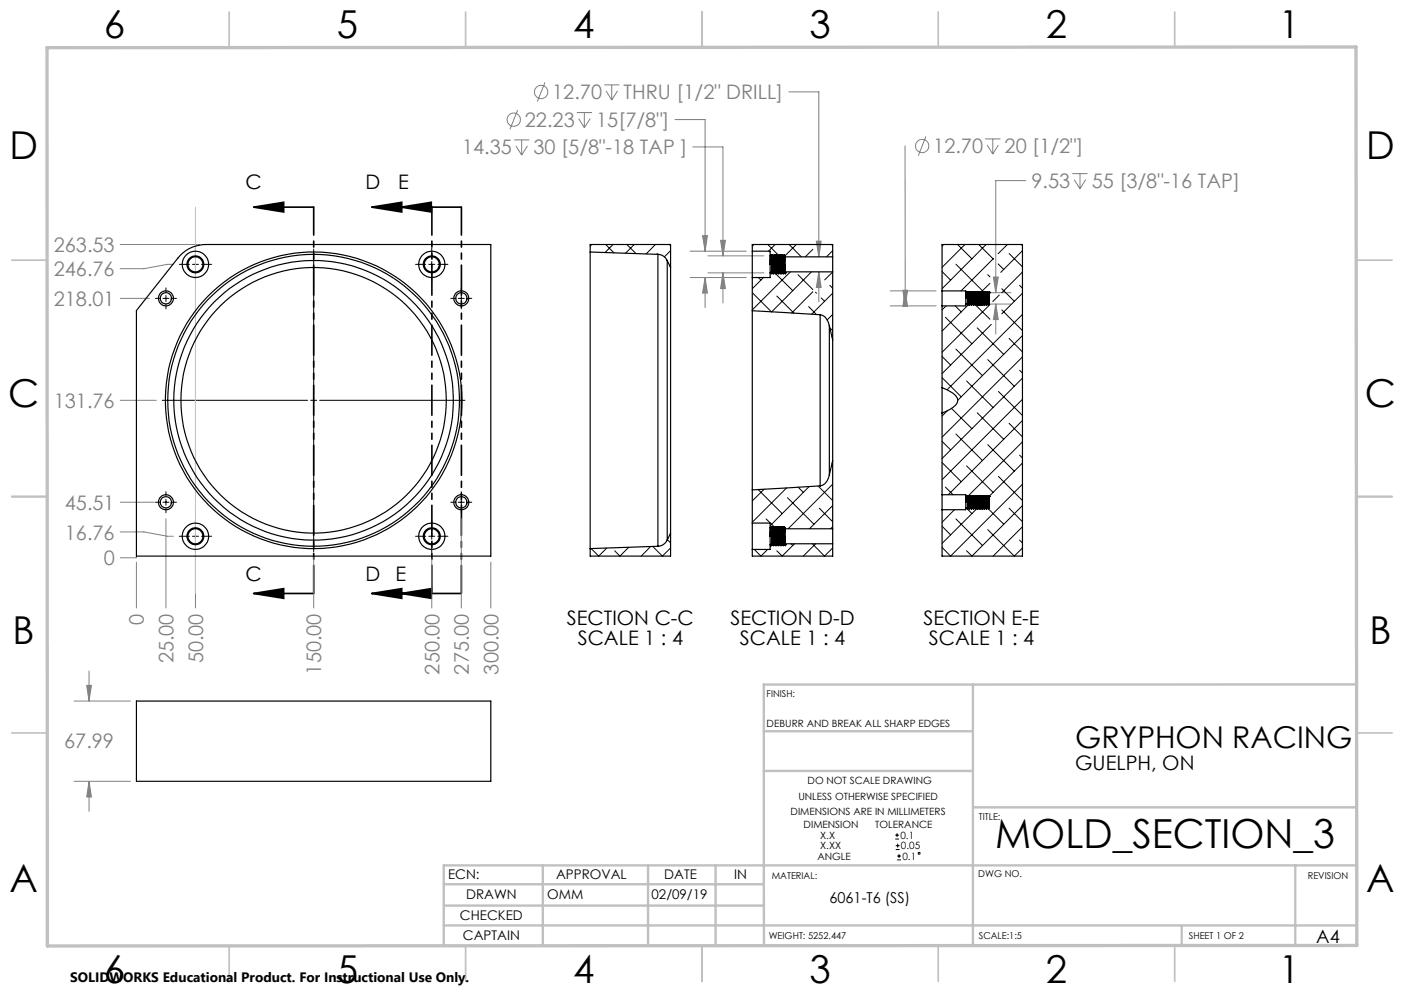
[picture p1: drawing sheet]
<svg xmlns="http://www.w3.org/2000/svg" width="297mm" height="210mm" viewBox="0 0 297 210" stroke-linecap="round" stroke-linejoin="round" font-family="sans-serif">
<g fill="none" stroke="#808080" stroke-width=".21">
<path d="M115.3 17.4l-1.6 4.1M127.8 17.9h3.2M128.2 19.2l1.2 2M129.4 17.9v3.3M130.6 19.2l-1.2 2M166.9 19.4h6.3v34.9M108.8 29.6h3.2M109.1 30.9l1.2 1.9M109.5 23.3l-1.6 4M110.3 29.6v3.2M111.6 30.9l-1.3 1.9M122 23.8h3.2"/>
<path d="M122.4 25.1l1.2 1.9M123.6 23.8v3.2M124.8 25.1l-1.2 1.9M142.8 25.3h6.4v27.8M146.6 31.1h6.3v23M191.5 30.9v32.2M195.9 28.8l-1.6 4.1M208.4 29.4h3.2M208.8 30.6l1.2 2M210 29.4v3.2M211.2 30.6l-1.2 2M217 38.2h-6.4v23.7"/>
<path d="M226.8 36.7h3.2M227.2 38l1.3 1.9M228.5 36.7v3.2M229.7 38l-1.2 1.9M25.4 51.7h16.9M36.7 55.9h-1.3l-5 .9h-5M146 53.1h11.9M146 58.7h11.9M148.6 49.8h1l-.4 3.3zM149.2 58.7l.4 3.3h-1zM149.2 58.7v6.3M149.8 54.1h11.8"/>
<path d="M149.8 57.7h11.8M152.4 50.8h1.1l-.6 3.3zM152.9 57.7l.6 3.3h-1.1zM152.9 57.7v6.4M172.7 51h1l-.5 3.3zM173.2 57.5l.5 3.3h-1zM173.2 57.5v6.3M210.1 58.6h1.1l-.6 3.3zM25.4 63.1h6.2M188.3 61.5h9.7M188.3 64.7h9.7M191 61.4h1l-.5 3.3z"/>
<path d="M191.5 61.5l.5 3.3h-1zM191.5 61.5v3.2M205.6 61.9h8.2M205.6 64.3h8.2M210.6 64.3l.6 3.3h-1.1zM210.6 64.3v6.4M25.4 84.7h7.7M25.4 112.5h5l5 .9h1.3M25.4 106.2h7.2M28.9 117.6v.4h-3.5M28.9 118.9v9.7M35.1 109.7v18.9"/>
<path d="M41.3 118.1v10.5M66.4 117.9v10.7M91.3 118.1v10.5M97.6 109.7v18.9M103.8 118.9v9.7M15.7 148.3h11.9M18.3 144.9h1l-.5 3.4zM18.8 141.9v6.4M15.7 165.2h11.9M18.8 165.2l.5 3.3h-1zM18.8 165.2v6.4"/>
<circle cx="114.5" cy="19.5" r="1.42"/>
<circle cx="108.7" cy="25.3" r="1.42"/>
<circle cx="195.1" cy="30.9" r="1.41"/>
</g>
<g fill="none" stroke="#000" stroke-width=".21">
<path d="M37.9 55.9h2.2M40.7 55.9h1.3M41.3 52.5v2.1M41.3 55.3v1.2M41.3 57.2v2.1M42.6 55.9h2.2M66.4 52.7v30.7M87.9 55.9h2.2M90.7 55.9h1.3M91.3 52.5v2.1M91.3 55.3v1.2M91.3 57.2v2.1"/>
<path d="M92.6 55.9h2.2M32.9 63.1h.9M34.5 63.1h1.2M35.1 60.9v.9M35.1 62.5v1.2M35.1 64.4v.9M36.4 63.1h.9M95.4 63.1h.9M96.9 63.1h1.3M97.6 60.9v.9M97.6 62.5v1.2M97.6 64.4v.9"/>
<path d="M98.8 63.1h1M34.3 84.7h30.8M65.7 84.7h1.3M66.4 84v1.3M66.4 85.9v30.8M67.6 84.7h30.8M32.9 106.2h.9M34.5 106.2h1.2M35.1 104v.9M35.1 105.6v1.2M35.1 107.5v.9M36.4 106.2h.9"/>
<path d="M37.9 113.4h2.2M40.7 113.4h1.3M41.3 110v2.1M41.3 112.8v1.2M41.3 114.7v2.1M42.6 113.4h2.2M87.9 113.4h2.2M90.7 113.4h1.3M91.3 110v2.1M91.3 112.8v1.2M91.3 114.7v2.1M92.6 113.4h2.2"/>
<path d="M95.4 106.2h.9M96.9 106.2h1.3M97.6 104v.9M97.6 105.6v1.2M97.6 107.5v.9M98.8 106.2h1M189.4 177.4h.8M189.4 176.6h.8M189.5 179.7h.8M189.5 178.8h.8M189.8 176.2v.8M189.9 178.4v.8"/>
<path d="M189.8 181.8h.8M189.8 181h.8M190.2 180.6v.9"/>
<circle cx="194.4" cy="180.4" r=".2"/>
</g>
<path d="M53.7 43.8h12.7M53.7 43.8l6.3-1v2zM78.6 43.8l6.4-1v2zM78.6 43.8h19M84.9 43.8l6.3-1v2zM53.7 125.5h12.7M53.7 125.5l6.3-1v2zM78.6 125.5l6.4-1v2zM78.6 125.5h19M84.9 125.5l6.3-1v2z" fill="none" stroke="#000" stroke-width=".35"/>
<path d="M66.4 43.8v81.7M91.4 43.8v81.7M97.6 43.8v81.7" fill="none" stroke="#000" stroke-width=".35" stroke-dasharray="6.3 1.3 1.3 1.3 1.3 1.3" stroke-dashoffset=".4"/>
<path d="M41.3 43.8v81.7" fill="none" stroke="#c0c0c0" stroke-width=".21"/>
<g fill="none" stroke="#c0c0c0" stroke-width=".35">
<path d="M48.5 2.5v7.5M98.5 2.5v7.5M148.5 2.5v7.5M198.5 2.5v7.5M248.5 2.5v7.5M2.5 55h7.5M287 55h7.5M2.5 105h7.5M287 105h7.5M2.5 155h7.5M287 155h7.5M48.5 200v7.5"/>
<path d="M98.5 200v7.5M148.5 200v7.5M198.5 200v7.5M248.5 200v7.5"/>
</g>
<g fill="none" stroke="#c0c0c0" stroke-width=".5">
<path d="M161.6 154.6h44.2M205.8 144.8v55.2M287 144.7l-125.4 .1v55.2M161.6 163h44.2M205.8 170.7h81.2M93.9 195.7h193.1M93.9 191.5h67.7M93.9 187h67.7M114.8 183v17M137.1 183v17M151.4 183v17M250 195.8v4.2"/>
<path d="M274 183v16.9M287 183h-193.1v17"/>
</g>
<path d="M9.9 10.1l276.9-.2 .2 190-277 .2z" fill="none" stroke="#c0c0c0" stroke-width=".7"/>
<g fill="#000">
<path d="M53.7 43.8l6.3-1v2zM53.7 125.5l6.3-1v2z"/>
<path d="M78.6 43.8l6.4-1v2zM78.6 125.5l6.4-1v2zM84.9 43.8l6.3-1v2zM84.9 125.5l6.3-1v2z"/>
</g>
<path d="M148.6 49.8h1l-.4 3.3zM149.2 58.7l.4 3.3h-1zM172.7 51h1l-.5 3.3zM173.2 57.5l.5 3.3h-1zM152.4 50.8h1.1l-.6 3.3zM152.9 57.7l.6 3.3h-1.1zM191.5 61.5l.5 3.3h-1zM191 61.4h1l-.5 3.3zM210.1 58.6h1.1l-.6 3.3zM210.6 64.3l.6 3.3h-1.1zM18.8 165.2l.5 3.3h-1zM18.3 144.9h1l-.5 3.4z" fill="#808080"/>
<g fill="none" stroke="#000" stroke-width=".25">
<path d="M38.1 54a7.5 7.5 0 0 1 5.4-2.3h60.3v65.9h-74.9v-51.9zM124.8 53.3v62.7M124.8 53.3v-1.6h17.1v4.9M124.8 53.3l14.4 .5M139.2 53.8a2.36 2.36 0 0 1 1.9 1.3M139.2 53.8v61.7M141.1 55.1v59.1M141.1 55.1l.8 1.5M141.9 56.6v56.1M159.1 53.1v5.6M159.1 53.1v-1.4h17v2.6M159.1 53.1h3.8v1"/>
<path d="M159.1 58.7v7M162.9 55.9v1.8M162.9 54.1v1.8M162.9 57.7h.3M162.9 54.1h.1M162.9 57.7v1h-3.8M163 54.1l-.1 1.8M163.1 53.9h.1M163.1 53.9l-.1 .2M163.1 53.9v2v-2M163.1 53.9l.2 .2M163.2 57.7l.1 .2"/>
<path d="M163.3 54.1l-.1 1.8h-.3M163.3 54.1h.1M163.3 54.1l-.1 3.6M163.4 53.9h.1M163.4 53.9l-.1 .2M163.4 57.7l-.1 .2M163.4 53.9l-.1 4M163.4 57.7h.1M163.5 53.9l.1 .2M163.5 53.9l-.2 3.9M163.5 57.7l.1 .2M163.6 54.1l-.2 3.6"/>
<path d="M163.6 54.1h.1M163.7 54.1l-.2 3.6M163.8 53.9h.1M163.8 53.9l-.1 .2M163.8 57.7l-.2 .2M163.8 53.9l-.2 4M163.8 57.7h.1M163.8 53.9l.2 .2M163.8 53.9l-.1 3.9M163.9 57.7l.1 .2M164 57.9h.1M164 54.1l-.2 3.6"/>
<path d="M164 54.1h.1M164 54.1l-.1 3.6M164.1 53.9l-.1 .2M164.1 53.9h.1M164.1 57.7l-.1 .2M164.1 53.9l-.1 4M164.1 57.7h.1M164.2 53.9l.1 .2M164.2 53.9l-.2 3.9M164.2 57.7l.1 .2M164.3 54.1l-.2 3.6M164.3 54.1h.1"/>
<path d="M164.4 54.1l-.2 3.6M164.5 53.9h.1M164.5 53.9l-.1 .2M164.5 57.7l-.2 .2M164.5 53.9l-.2 4M164.5 57.7h.1M164.5 53.9l.1 .2M164.5 53.9l-.1 3.9M164.6 57.7l.1 .2M164.6 54.1l-.1 3.6M164.6 54.1h.1M164.7 54.1l-.1 3.6"/>
<path d="M164.9 53.9h.1M164.9 53.9l-.2 .2M164.9 57.7l-.2 .2M164.9 53.9l-.2 4M164.9 57.7h.1M164.9 53.9l.1 .2M164.9 53.9l-.2 3.9M164.9 57.7l.1 .2M165 57.9h.1M165 54.1l-.1 3.6M165 54.1h.1M165.1 54.1l-.2 3.6"/>
<path d="M165.2 53.9h.1M165.2 53.9l-.1 .2M165.2 57.7l-.1 .2M165.2 53.9l-.2 4M165.2 57.7h.1M165.2 53.9l.1 .2M165.2 53.9l-.1 3.9M165.3 57.7l.1 .2M165.3 54.1l-.1 3.6M165.3 54.1h.2M165.5 54.1l-.2 3.6M165.6 53.9h.1"/>
<path d="M165.6 53.9l-.1 .2M165.6 57.7l-.2 .2M165.6 53.9l-.2 4M165.6 57.7h.1M165.6 53.9l.1 .2M165.6 53.9l-.1 3.9M165.6 57.7l.1 .2M165.7 54.1l-.1 3.6M165.7 54.1h.1M165.8 54.1l-.2 3.6M165.9 53.9h.1M165.9 53.9l-.1 .2"/>
<path d="M165.9 57.7l-.2 .2M165.9 53.9l-.2 4M165.9 57.7h.1M165.9 53.9l.2 .2M165.9 53.9l-.1 3.9M166 57.7l.1 .2M166.1 54.1l-.2 3.6M166.1 55.9l-.1 1.8M166.1 54.3v3.2M166.1 57.5v.2h.2l-.2 .2M166.1 54.3h10M166.1 54.1v.2"/>
<path d="M166.1 57.5h10M166.1 57.9h.1M166.1 57.7v.2M166.2 57.7l-.1 .2M176.1 54.3v3.2M176.1 57.5v14.4M36.3 63.1l-.1 .2M98.8 63.1l-.1 .2M159.1 65.7l14.4 .9M159.1 65.7v37.9M173.5 66.6h.2a2.63 2.63 0 0 1 1.7 2.3M173.5 66.6v36.2"/>
<path d="M175.4 68.9v31.6M175.4 68.9l.7 3M176.1 71.9v25.5M199.3 61.5v3.2M199.3 61.5v-9.8h17v65.9h-17v-9.8M199.3 61.5h5v.4M199.3 64.7v17.3M204.3 63.1v1.2M204.3 61.9v1.2M204.3 64.3h.3M204.3 61.9h.1M204.3 64.3v.4h-5"/>
<path d="M204.4 62l-.1 1.1M204.4 61.9h.1M204.5 61.7h.1M204.5 61.7l-.1 .2M204.5 61.7l-.1 1.4M204.6 61.7l.1 .2M204.6 64.3l.1 .2M204.6 61.7l-.1 1.4M204.7 61.9l-.1 1.2h-.3M204.7 61.9h.1M204.8 61.9l-.2 2.4M204.9 61.7h.1"/>
<path d="M204.9 61.7l-.1 .2M204.9 64.3l-.2 .2M204.9 61.7l-.2 2.8M204.9 64.3h.1M204.9 64.2v.1M205 61.7l.1 .2M205 61.7l-.2 2.7M205 64.3l.1 .2M205.1 61.9l-.2 2.3M205.1 61.9h.1M205.1 62l-.1 2.3M205.2 61.9v.1"/>
<path d="M205.3 64.3l-.2 .2M205.3 61.7l-.2 2.8M205.3 64.3h.1M205.3 64.2v.1M205.3 61.7h.1M205.3 61.7l-.1 .2M205.4 61.7l.1 .2M205.4 61.7l-.2 2.7M205.4 64.3l.1 .2M205.5 61.9l-.2 2.3M205.5 61.9h.1M205.6 62l-.2 2.3"/>
<path d="M205.6 61.9v.1M205.7 64.3l-.2 .2M205.7 61.7l-.2 2.8M205.7 64.3h.1M205.7 61.7h.1M205.7 61.7l-.1 .2M205.7 64.2v.1M205.7 61.7l.2 .2M205.7 61.7l-.1 2.7M205.8 64.3l.1 .2M205.9 61.9l-.2 2.3M205.9 61.9h.1"/>
<path d="M205.9 64.5h.1M206 62l-.2 2.3M206 61.9v.1M206.1 64.3l-.1 .2M206.1 64.3h.1M206.1 61.7h.1M206.1 61.7l-.1 .2M206.1 61.7l-.2 2.8M206.1 64.2v.1M206.2 61.7l.1 .2M206.2 64.3l.1 .2M206.2 61.7l-.2 2.7"/>
<path d="M206.3 61.9l-.2 2.3M206.3 61.9h.1M206.3 62l-.1 2.3M206.4 61.9l-.1 .1M206.5 61.7h.1M206.5 61.7l-.1 .2M206.5 64.3l-.2 .2M206.5 61.7l-.2 2.8M206.5 64.3h.1M206.5 64.2v.1M206.6 61.7l.1 .2M206.6 61.7l-.2 2.7"/>
<path d="M206.6 64.3l.1 .2M206.7 61.9l-.2 2.3M206.7 61.9h.1M206.7 62l-.1 2.3M206.8 61.9v.1M206.9 64.3l-.2 .2M206.9 61.7l-.2 2.8M206.9 64.3h.1M206.9 64.2v.1M206.9 61.7h.1M206.9 61.7l-.1 .2M206.9 61.7l.2 .2"/>
<path d="M206.9 61.7l-.1 2.7M207 64.3l.1 .2M207.1 61.9l-.2 2.3M207.1 61.9h.1M207.2 62l-.2 2.3M207.2 61.9v.1M207.3 64.3l-.2 .2M207.3 61.7l-.2 2.8M207.3 64.3h.1M207.3 61.7h.1M207.3 61.7l-.1 .2M207.3 64.2v.1"/>
<path d="M207.3 61.7l.2 .2M207.3 61.7l-.1 2.7M207.4 64.3l.1 .2M207.5 61.9l-.2 2.3M207.5 61.9h.1M207.5 64.5h.1M207.5 62l-.1 2.3M207.6 61.9l-.1 .1M207.6 64.3l-.1 .2M207.6 64.3h.2M207.7 61.7h.1M207.7 61.7l-.1 .2"/>
<path d="M207.7 61.7l-.2 2.8M207.7 64.2l-.1 .1M207.8 61.7l.1 .2M207.8 64.3l.1 .2M207.8 61.7l-.3 2.8M207.9 61.9l-.2 2.3M207.9 61.9h.1M207.9 62l-.1 2.3M208 61.9l-.1 .1M208.1 61.7h.1M208.1 61.7l-.1 .2M208.1 64.3l-.2 .2"/>
<path d="M208.1 61.7l-.2 2.8M208.1 64.3h.1M208.1 64.2v.1M208.1 61.7l.1 .2M208.1 61.7l-.1 2.7M208.2 64.3l.1 .2M208.2 61.9l-.1 2.3M208.2 61.9h.2M208.3 62l-.1 2.3M208.4 61.9v.1M208.5 64.3l-.2 .2M208.5 61.7l-.2 2.8"/>
<path d="M208.5 64.3h.1M208.5 64.2v.1M208.5 61.7h.1M208.5 61.7l-.1 .2M208.5 61.7l.2 .2M208.5 61.7l-.1 2.7M208.6 64.3l.1 .2M208.7 61.9l-.2 2.3M208.7 61.9h.1M208.7 62l-.1 2.3M208.7 61.9v.1M208.8 64.3l-.1 .2"/>
<path d="M208.8 64.3h.2M208.9 61.7h.1M208.9 61.7l-.2 .2M208.9 61.7l-.2 2.8M208.9 64.2l-.1 .1M208.9 61.7l.2 .2M209 64.3l.1 .2M209.1 61.9l-.2 2.3M209.1 61.9h.1M209.1 64.5h.1M209.1 62l-.1 2.3M209.2 61.9l-.1 .1"/>
<path d="M209.2 64.3l-.1 .2M209.3 61.7h.1M209.3 61.7l-.1 .2M209.3 61.7l-.2 2.8M209.3 64.1l-.1 .2M209.3 61.7l.1 .2h-.1l-.1 2.4M176.1 97.4v14.4M176.1 97.4l-.7 3.1M199.3 82a5.5 5.5 0 0 1 3.2 2.2 2.13 2.13 0 0 1-1.5 2.4l-1.7 .7M199.3 82v5.4M199.3 87.3v17.3M36.3 106.2l-.1 .2"/>
<path d="M98.8 106.2l-.1 .2M139.2 115.5l-14.4 .5M141.1 114.2a2.36 2.36 0 0 1-1.9 1.3M141.9 112.7v4.9h-17.1v-1.6M141.9 112.7l-.8 1.5M159.1 110.6v5.6M159.1 110.6h3.8v1M159.1 103.6v7M162.9 113.4v1.8M162.9 111.6v1.8M162.9 115.2h.3M162.9 111.6h.1"/>
<path d="M162.9 115.2v1h-3.8M163 111.6l-.1 1.8M163.1 111.4h.1M163.1 111.4l-.1 .2M163.1 111.4v2v-2M163.1 111.4l.2 .2M163.2 115.2l.1 .2M163.3 111.6l-.1 1.8h-.3M163.3 111.6h.1M163.3 111.6l-.1 3.6M163.4 115.2l-.1 .2M163.4 111.4h.1"/>
<path d="M163.4 111.4l-.1 .2M163.4 111.4l-.1 4M163.4 115.2h.1M163.5 111.4l.1 .2M163.5 111.4l-.2 3.9M163.5 115.2l.1 .2M163.6 111.6l-.2 3.6M163.6 111.6h.1M163.7 111.6l-.2 3.6M163.8 115.2l-.2 .2M163.8 111.4h.1M163.8 111.4l-.1 .2"/>
<path d="M163.8 111.4l-.2 4M163.8 115.2h.1M163.8 111.4l.2 .2M163.8 111.4l-.1 3.9M163.9 115.2l.1 .2M164 115.4h.1M164 111.6l-.2 3.6M164 111.6h.1M164 111.6l-.1 3.6M164.1 115.2l-.1 .2M164.1 111.4h.1M164.1 111.4l-.1 .2"/>
<path d="M164.1 111.4l-.1 4M164.1 115.2h.1M164.2 111.4l.1 .2M164.2 111.4l-.2 3.9M164.2 115.2l.1 .2M164.3 111.6l-.2 3.6M164.3 111.6h.1M164.4 111.6l-.2 3.6M164.5 115.2l-.2 .2M164.5 111.4h.1M164.5 111.4l-.1 .2M164.5 111.4l-.2 4"/>
<path d="M164.5 115.2h.1M164.5 111.4l.1 .2M164.5 111.4l-.1 3.9M164.6 115.2l.1 .2M164.6 111.6l-.1 3.6M164.6 111.6h.1M164.7 111.6l-.1 3.6M164.9 115.2l-.2 .2M164.9 111.4h.1M164.9 111.4l-.2 .2M164.9 111.4l-.2 4M164.9 115.2h.1"/>
<path d="M164.9 111.4l.1 .2M164.9 111.4l-.2 3.9M164.9 115.2l.1 .2M165 115.4h.1M165 111.6l-.1 3.6M165 111.6h.1M165.1 111.6l-.2 3.6M165.2 115.2l-.1 .2M165.2 111.4h.1M165.2 111.4l-.1 .2M165.2 111.4l-.2 4M165.2 115.2h.1"/>
<path d="M165.2 111.4l.1 .2M165.2 111.4l-.1 3.9M165.3 115.2l.1 .2M165.3 111.6l-.1 3.6M165.3 111.6h.2M165.5 111.6l-.2 3.6M165.6 115.2l-.2 .2M165.6 111.4h.1M165.6 111.4l-.1 .2M165.6 111.4l-.2 4M165.6 115.2h.1M165.6 111.4l.1 .2"/>
<path d="M165.6 111.4l-.1 3.9M165.6 115.2l.1 .2M165.7 111.6l-.1 3.6M165.7 111.6h.1M165.8 111.6l-.2 3.6M165.9 115.2l-.2 .2M165.9 111.4h.1M165.9 111.4l-.1 .2M165.9 111.4l-.2 4M165.9 115.2h.1M165.9 111.4l.2 .2M165.9 111.4l-.1 3.9"/>
<path d="M166 115.2l.1 .2M166.1 111.6l-.2 3.6M166.1 113.4l-.1 1.8M166.1 111.8v3.2M166.1 115v.2h.2l-.2 .2M166.1 111.6v.2M166.1 115h10M166.1 111.8h10M166.1 115.4h.1M166.1 115.2v.2M166.2 115.2l-.1 .2M173.5 102.8l-14.4 .8"/>
<path d="M175.4 100.5l-.1 .6a2.25 2.25 0 0 1-1.8 1.7M176.1 111.8v3.2M176.1 115v2.6h-17v-1.4M199.3 104.6v3.2M199.3 104.6h5v.4M204.3 106.2v1.2M204.3 105v1.2M204.3 107.4v.4h-5M204.3 107.4h.3M204.3 105h.1M204.4 105.1l-.1 1.1M204.4 105h.1"/>
<path d="M204.5 104.8h.1M204.5 104.8l-.1 .2M204.5 104.8l-.1 1.4M204.6 107.4l.1 .2M204.6 104.8l.1 .2M204.6 104.8l-.1 1.4M204.7 105l-.1 1.2h-.3M204.7 105h.1M204.8 105l-.2 2.4M204.9 107.4l-.2 .2M204.9 104.9l-.2 2.7M204.9 107.4h.1"/>
<path d="M204.9 107.3v.1M205 104.8l.1 .2M205 104.8l-.2 .2M205 104.8l-.2 2.8M205 107.4l.1 .2M205.1 105l-.2 2.3M205.1 105h.1M205.1 105.1l-.1 2.3M205.2 105v.1M205.3 107.4l-.2 .2M205.3 104.8l-.2 2.8M205.3 107.4h.1"/>
<path d="M205.3 107.3v.1M205.3 104.8h.1M205.3 104.8l-.1 .2M205.4 104.8l.1 .2M205.4 104.8l-.2 2.8M205.4 107.4l.1 .2M205.5 105l-.2 2.3M205.5 105h.1M205.6 105.1l-.2 2.3M205.6 105v.1M205.7 107.4l-.2 .2M205.7 104.9l-.2 2.7"/>
<path d="M205.7 107.4h.1M205.7 104.8h.1M205.7 104.8l-.1 .2M205.7 107.3v.1M205.7 104.8l.2 .2M205.7 104.8l-.1 2.8M205.8 107.4l.1 .2M205.9 105l-.2 2.3M205.9 105h.1M205.9 107.6h.1M206 105.1l-.2 2.3M206 105v.1"/>
<path d="M206.1 107.4l-.1 .2M206.1 107.4h.1M206.1 104.9l-.2 2.7M206.1 107.3v.1M206.2 107.4l.1 .2M206.2 104.8l.1 .2M206.2 104.8l-.2 .2M206.2 104.8l-.2 2.8M206.3 105l-.2 2.3M206.3 105h.1M206.3 105.1l-.1 2.3M206.4 105l-.1 .1"/>
<path d="M206.5 107.4l-.2 .2M206.5 104.9l-.2 2.7M206.5 107.4h.1M206.5 107.3v.1M206.6 104.8l.1 .2M206.6 104.8l-.2 .2M206.6 104.8l-.2 2.8M206.6 107.4l.1 .2M206.7 105l-.2 2.3M206.7 105h.1M206.7 105.1l-.1 2.3M206.8 105v.1"/>
<path d="M206.9 107.4l-.2 .2M206.9 104.9l-.2 2.7M206.9 107.4h.1M206.9 107.3v.1M206.9 104.8l.2 .2M206.9 104.8l-.1 .2M206.9 104.8l-.1 2.8M207 107.4l.1 .2M207.1 105l-.2 2.3M207.1 105h.1M207.2 105.1l-.2 2.3M207.2 105v.1"/>
<path d="M207.3 107.4l-.2 .2M207.3 104.9l-.2 2.7M207.3 107.4h.1M207.3 104.8h.1M207.3 104.8l-.1 .2M207.3 107.3v.1M207.3 104.8l.2 .2M207.3 104.8l-.1 2.8M207.4 107.4l.1 .2M207.5 105l-.2 2.3M207.5 105h.1M207.5 107.6h.1"/>
<path d="M207.5 105.1l-.1 2.3M207.6 105l-.1 .1M207.6 107.4l-.1 .2M207.6 107.4h.2M207.7 104.9l-.2 2.7M207.7 107.3l-.1 .1M207.8 107.4l.1 .2M207.8 104.8l.1 .2M207.8 104.8l-.2 .2M207.8 104.8l-.3 2.8M207.9 105l-.2 2.3M207.9 105h.1"/>
<path d="M207.9 105.1l-.1 2.3M208 105l-.1 .1M208.1 107.4l-.2 .2M208.1 104.9l-.2 2.7M208.1 107.4h.1M208.1 107.3v.1M208.1 104.8l.1 .2M208.1 104.8l-.1 .2M208.1 104.8l-.1 2.8M208.2 107.4l.1 .2M208.2 105l-.1 2.3M208.2 105h.2"/>
<path d="M208.3 105.1l-.1 2.3M208.4 105v.1M208.5 107.4l-.2 .2M208.5 104.9l-.2 2.7M208.5 107.4h.1M208.5 107.3v.1M208.5 104.8l.2 .2M208.5 104.8l-.1 .2M208.5 104.8l-.1 2.8M208.6 107.4l.1 .2M208.7 105l-.2 2.3M208.7 105h.1"/>
<path d="M208.7 105.1l-.1 2.3M208.7 105v.1M208.8 107.4l-.1 .2M208.8 107.4h.2M208.9 104.8h.1M208.9 104.8l-.2 .2M208.9 104.9l-.2 2.7M208.9 107.3l-.1 .1M208.9 104.8l.2 .2M208.9 104.8l-.2 2.8M209 107.4l.1 .2M209.1 105l-.2 2.3"/>
<path d="M209.1 105h.1M209.1 107.6h.1M209.1 105.1l-.1 2.3M209.2 105l-.1 .1M209.2 107.4l-.1 .2M209.3 104.9l-.2 2.7M209.3 107.2l-.1 .2M209.3 104.8l.1 .2h-.1l-.1 2.4M209.3 104.8l-.1 .2M209.3 104.8l-.2 2.8M28.9 148.3h74.9v16.9h-74.9z"/>
<circle cx="41.3" cy="55.9" r="1.59"/>
<circle cx="41.3" cy="55.9" r="1.79"/>
<circle cx="41.3" cy="55.9" r="2.78"/>
<circle cx="91.3" cy="55.9" r="1.8"/>
<circle cx="91.3" cy="55.9" r="1.58"/>
<circle cx="91.3" cy="55.9" r="2.77"/>
<circle cx="35.1" cy="63.1" r="1.19"/>
<circle cx="35.1" cy="63.1" r="1.59"/>
<circle cx="97.6" cy="63.1" r="1.58"/>
<circle cx="97.6" cy="63.1" r="1.18"/>
<circle cx="66.3" cy="84.7" r="29.6"/>
<circle cx="66.3" cy="84.7" r="28.1"/>
<circle cx="66.3" cy="84.7" r="31.4"/>
<circle cx="66.4" cy="84.7" r="30.9"/>
<circle cx="35.1" cy="106.2" r="1.59"/>
<circle cx="35.1" cy="106.2" r="1.2"/>
<circle cx="41.3" cy="113.4" r="1.59"/>
<circle cx="41.3" cy="113.4" r="1.79"/>
<circle cx="41.3" cy="113.4" r="2.78"/>
<circle cx="91.3" cy="113.4" r="1.8"/>
<circle cx="91.3" cy="113.4" r="1.58"/>
<circle cx="91.3" cy="113.4" r="2.77"/>
<circle cx="97.6" cy="106.2" r="1.58"/>
<circle cx="97.6" cy="106.2" r="1.2"/>
</g>
<g fill="none" stroke="#000" stroke-width=".21">
<path d="M125.2 51.7l-.4 .4M128.1 51.7l1.8 1.8M129.7 51.7l-1.7 1.7M132.6 51.7l1.9 1.9M134.2 51.7l-1.9 1.8M138.6 51.7l-1.9 2M139 53.6l.2 .2M141.6 51.7l.3 .3M141.7 56.3l.2 .1M141.9 53l-1.4 1.3M159.5 51.7l-.4 .4M160.4 58.7l.6 .5"/>
<path d="M161.5 58.7l-2.4 2.4M162.4 51.7l2.4 2.4M164 51.7l-1.4 1.4M164 57.8l3.7 3.7M166.9 51.7l2.6 2.6M167.2 57.5l-8.1 8M168.5 51.7l-2.4 2.4M168.8 58.1l3.1 3.1M171.7 57.5l-8.5 8.5M171.9 52.7l-1.5 1.6M175.9 51.7l.2 .3M176.1 53l-1.3 1.3"/>
<path d="M176.1 57.5l-1.7 1.7M199.3 57.4l1.8 1.8M199.6 51.7l-.3 .4M202.2 55.9l5.6 5.6M202.6 51.7l3 3M204.1 51.7l-4.8 4.8M207 51.7l3.1 3.1M208.6 51.7l-9.3 9.4M209 58.1l.4 .5M209.4 59.9l-2 2M210.1 54.7l-6.8 6.8M211.1 55.8l1.2 1.2"/>
<path d="M213.1 51.7l-2 1.9M213.5 53.6l2.8 2.8M216 51.7l.3 .3M216.3 53l-4.6 4.6M216.3 57.5l-4.4 4.4M159.1 61.9l4.1 4.1M164.3 62.6l3.7 3.6M171.1 64.8l1.6 1.7M171.9 61.7l-4.4 4.5M172.5 61.8l.2 .2M173.7 63l.7 .7M175.5 69.3l.6 .6"/>
<path d="M175.5 60.4l.6 .6M176.1 62l-4.4 4.5M176.1 66.5l-1.2 1.2M176.1 71l-.1 .1M199.3 79.9l4 4M199.3 75.4l1.8 1.8M200 67.1l5.6 5.6M200.1 64.7l-.8 .8M202.1 64.7l1.2 1.3M202.2 73.8l5.6 5.6M205 64.3l-5.7 5.7M206.2 64.3h.1"/>
<path d="M206.3 64.5l3.1 3M206.7 69.3l5.6 5.7M209 76.1l5.6 5.6M209.4 64.4l-10.1 10.1M209.7 68.6l-10.4 10.4M211.4 62.4l-1.4 1.4M211.9 65.5l4.4 4.4M211.9 61.1l2.7 2.6M213.5 71.6l2.8 2.8M215.7 78.3l.6 .6M215.7 60.4l.6 .6M216.3 62l-4.4 4.4"/>
<path d="M216.3 66.5l-16 15.9M216.3 71l-13.7 13.7M216.3 75.5l-17 17M216.3 80l-17 17M176.1 97.9l-.1 .2M199.3 97.8l4 4.1M199.3 93.3l1.8 1.8M200.5 86.8l-1.2 1.2M201.3 86.4l4.3 4.3M202.2 91.8l5.6 5.6M204.5 98.5l5.6 5.6M204.5 80.6l5.6 5.6"/>
<path d="M206.7 87.3l5.6 5.6M209 94l5.6 5.7M211.2 82.8l5.1 5.1M213.5 89.5l2.8 2.9M215.7 96.3l.6 .6M216.3 84.4l-17 17.1M216.3 88.9l-15.7 15.7M216.3 93.4l-11.6 11.6M216.3 97.9l-7 7M128.3 115.9l-1.7 1.7-1.5-1.6M133 115.7l-1.9 1.9-1.1-1.1M137.7 115.6l-2.1 2"/>
<path d="M138.1 115.6l2 2 1.8-1.7M141.3 114.2l.6 .6M159.6 116.2l1.4 1.4 1.4-1.4M160.4 103.5l5.1 5.1M161.6 103.5l-2.5 2.4M162.1 109.7l1.7 1.7M163.2 115.3l-.3 .4M163.9 111.6h.1M166.4 103.2l-7.3 7.2M166.6 105.3l5.6 5.6M167.3 115l.4 .3M168.1 115l-2.6 2.6-1.2-1.1"/>
<path d="M168.8 103l1.1 1.1M171.2 102.9l-8.3 8.3M171.8 115l2.6 2.6 1.7-1.7M172.5 115l-2.6 2.6M173.1 102.8l3 3.1M173.3 107.5l2.8 2.8M176.1 102.4l-9.4 9.4M176.1 106.9l-4.9 4.9M176.1 111.4l-.4 .4M199.3 111.3l1.8 1.8M200 103l1.6 1.6M201.9 107.8l-2.6 2.6"/>
<path d="M202.2 109.7l5.6 5.6M204.4 107.4l1.2 1.2M206.7 107.6l-7.4 7.3M208.9 107.4l3.4 3.5M209 112l5.6 5.6 1.7-1.7M211.2 100.7l5.1 5.2M213.5 107.5l2.8 2.8M215.7 114.2l.6 .6M216.3 102.4l-15.2 15.2-1.8-1.8M216.3 106.9l-10.7 10.7-1.1-1.1M216.3 111.4l-6.2 6.2"/>
</g>
<text font-size="8.5" x="210.5" y="179.3">MOLD_SECTION_3</text>
<g font-size="8.1">
<text x="22" y="8">6</text>
<text x="71.2" y="8">5</text>
<text x="121.2" y="8">4</text>
<text x="171.3" y="8">3</text>
<text x="221.3" y="8">2</text>
<text x="270.5" y="8">1</text>
<text x="2" y="33.6">D</text>
<text x="289" y="33.6">D</text>
<text x="1.7" y="86.1">C</text>
<text x="288.7" y="86.1">C</text>
<text x="2.7" y="136.1">B</text>
<text x="289.7" y="136.1">B</text>
<text x="2" y="188.6">A</text>
<text x="289" y="188.6">A</text>
<text x="22" y="208">6</text>
<text x="71.2" y="208">5</text>
<text x="121.2" y="208">4</text>
<text x="171.3" y="208">3</text>
<text x="221.3" y="208">2</text>
<text x="270.5" y="208">1</text>
</g>
<text font-size="6.3" x="227.4" y="158.2">GRYPHON RACING</text>
<g font-size="4.2" fill="#808080">
<text x="116.8" y="21">12.70</text>
<text x="131.9" y="21">THRU [1/2&quot; DRILL]</text>
<text x="111" y="26.8">22.23</text>
<text x="126.1" y="26.8">15[7/8&quot;]</text>
<text x="97.8" y="32.6">14.35</text>
<text x="112.9" y="32.6">30 [5/8&quot;-18 TAP ]</text>
<text x="197.4" y="32.4">12.70</text>
<text x="212.5" y="32.4">20 [1/2&quot;]</text>
<text x="218.2" y="39.8">9.53</text>
<text x="230.9" y="39.8">55 [3/8&quot;-16 TAP]</text>
<text x="11.4" y="53.3">263.53</text>
<text x="11.4" y="58.4">246.76</text>
<text x="11.4" y="64.7">218.01</text>
<text x="11.4" y="86.2">131.76</text>
<text x="13.7" y="107.8">45.51</text>
<text x="13.7" y="114.1">16.76</text>
<text x="21.9" y="119.5">0</text>
<text x="30.5" y="132.1" transform="rotate(-90 30.5 132.1)">0</text>
<text x="36.7" y="140.3" transform="rotate(-90 36.7 140.3)">25.00</text>
<text x="43" y="140.3" transform="rotate(-90 43 140.3)">50.00</text>
<text x="68" y="142.7" transform="rotate(-90 68 142.7)">150.00</text>
<text x="93" y="142.7" transform="rotate(-90 93 142.7)">250.00</text>
<text x="99.2" y="142.7" transform="rotate(-90 99.2 142.7)">275.00</text>
<text x="105.5" y="142.7" transform="rotate(-90 105.5 142.7)">300.00</text>
<text x="13.6" y="158.1">67.99</text>
</g>
<g font-size="4.2">
<text x="52" y="40.1">C</text>
<text x="77.3" y="40.1">D</text>
<text x="84.3" y="40">E</text>
<text x="52" y="122.9">C</text>
<text x="77.3" y="122.8">D</text>
<text x="83.7" y="122.8">E</text>
<text x="119.9" y="132.2">SECTION C-C</text>
<text x="122.2" y="136.4">SCALE 1 : 4</text>
<text x="154.5" y="132.2">SECTION D-D</text>
<text x="156.5" y="136.4">SCALE 1 : 4</text>
<text x="195.4" y="132.2">SECTION E-E</text>
<text x="196.5" y="136.4">SCALE 1 : 4</text>
<text x="227.4" y="162.8">GUELPH, ON</text>
</g>
<text font-size="3.9" x="278.4" y="199.3">A4</text>
<text font-size="3.2" x="175.5" y="190.9">6061-T6 (SS)</text>
<text font-size="2.9" x="14.9" y="207.6">SOLIDWORKS Educational Product. For Instructional Use Only.</text>
<g font-size="2.8">
<text x="94.8" y="185.9">ECN:</text>
<text x="117.6" y="185.9">APPROVAL</text>
<text x="140.5" y="185.9">DATE</text>
<text x="155.3" y="185.9">IN</text>
<text x="98.6" y="190.2">DRAWN</text>
<text x="115.8" y="190.2">OMM</text>
<text x="137.8" y="190.2">02/09/19</text>
<text x="97.3" y="194.5">CHECKED</text>
<text x="97.9" y="198.9">CAPTAIN</text>
</g>
<g font-size="2.1">
<text x="162.2" y="153.7">DEBURR AND BREAK ALL SHARP EDGES</text>
<text x="170.8" y="165.8">DO NOT SCALE DRAWING</text>
<text x="167.2" y="172.4">DIMENSIONS ARE IN MILLIMETERS</text>
<text x="168.9" y="169.2">UNLESS OTHERWISE SPECIFIED</text>
<text x="170" y="175.2">DIMENSION</text>
<text x="173.5" y="179.6">X.XX</text>
<text x="173.5" y="177.4">X.X</text>
<text x="185.2" y="175.2">TOLERANCE</text>
<text x="190.5" y="177.4">0.1</text>
<text x="190.6" y="179.6">0.05</text>
<text x="172.9" y="181.8">ANGLE</text>
<text x="190.9" y="181.8">0.1</text>
</g>
<g font-size="2">
<text x="162.2" y="147.5">FINISH:</text>
<text x="207.1" y="173.3">TITLE:</text>
<text x="163.3" y="185.9">MATERIAL:</text>
<text x="207" y="185.5">DWG NO.</text>
<text x="276.7" y="185.9">REVISION</text>
<text x="162.6" y="198.5">WEIGHT: 5252.447</text>
<text x="207.1" y="198.6">SCALE:1:5</text>
<text x="251.5" y="198.6">SHEET 1 OF 2</text>
</g>
</svg>
